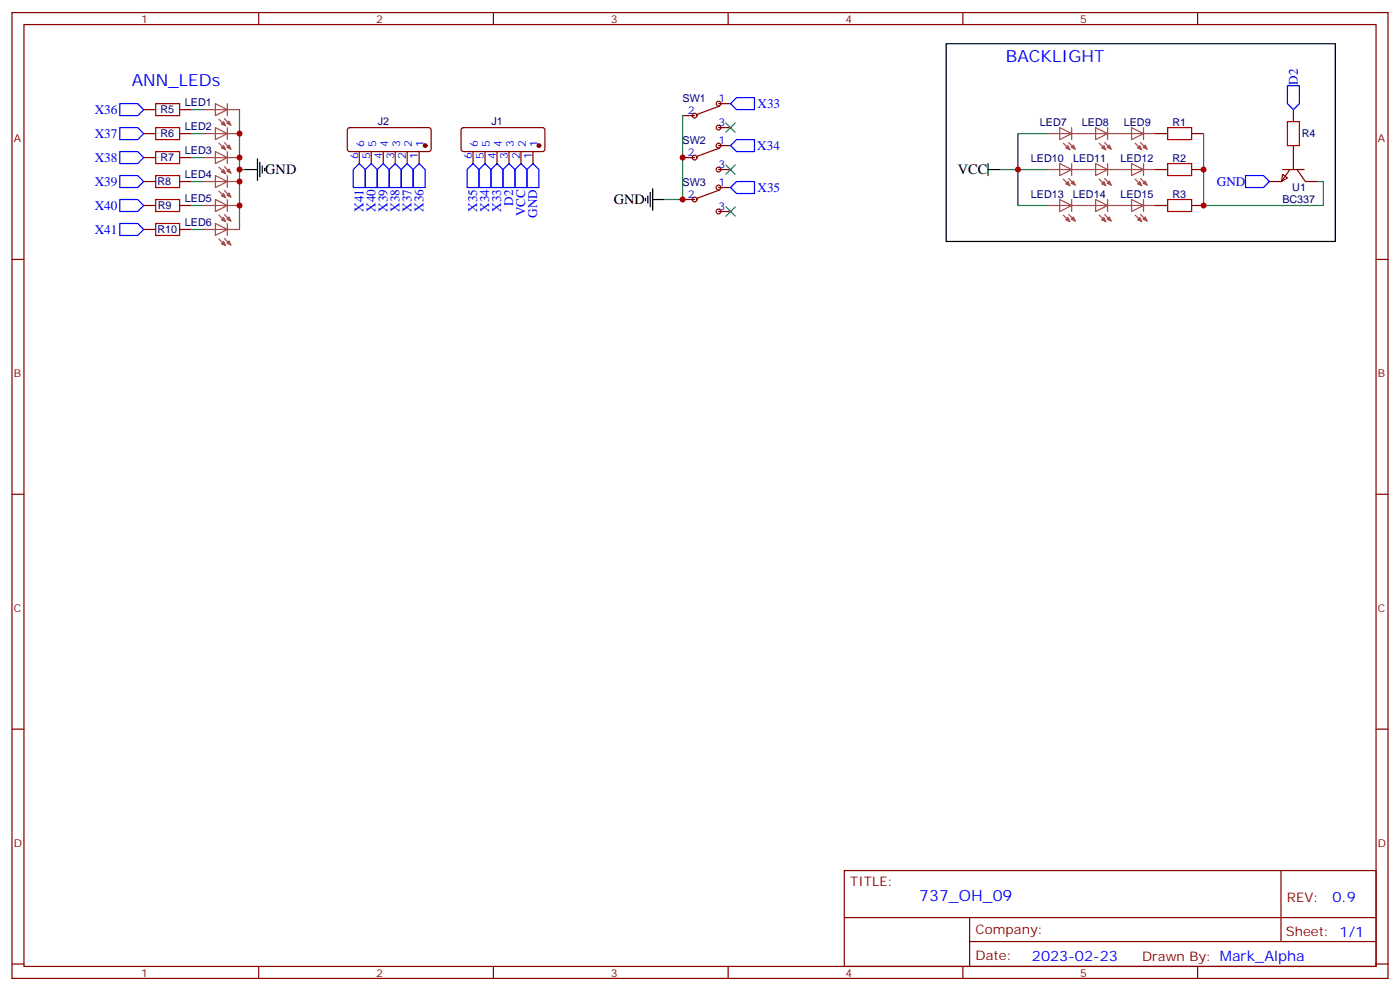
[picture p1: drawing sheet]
<svg xmlns="http://www.w3.org/2000/svg" width="412mm" height="292mm" viewBox="0 0 412 292" stroke-linecap="round" stroke-linejoin="round" font-family="sans-serif">
<g fill="none" stroke="#870000" stroke-width=".35">
<path d="M3.5 3.7h405.4v284.3h-405.4zM7.1 7.2h398.2v277.3h-398.2zM76.2 3.7v3.5M145.3 3.7v3.5M214.5 3.7v3.5M283.6 3.7v3.5M352.8 3.7v3.5M42.3 39.3h3.6M42.3 32.3h3.6M52.9 39.3h3.5M52.9 32.3h3.5M102.5 37.8l.5-.2h23.6l.4 .7-.1 5.9-.6 .4h-23.6l-.4-.7v-5.6z"/>
<path d="M136.1 37.8l.4-.2h23.6l.4 .7-.1 5.9-.6 .4h-23.5l-.5-.7v-5.6zM201.1 34h3.5M211.7 37.6h3.5M211.7 30.5h3.5M212 31.2l-6.7 2.5M340.4 39.3h3.6M351 39.3h3.5M381 32.3v3.5M42.3 46.4h3.6M42.3 53.4h3.6M52.9 46.4h3.5M52.9 53.4h3.5"/>
<path d="M105.8 44.6v3.6M109.4 44.6v3.6M112.9 44.6v3.6M116.4 44.6v3.6M119.9 44.6v3.6M123.5 44.6v3.6M139.3 44.6v3.6M142.9 44.6v3.6M146.4 44.6v3.6M149.9 44.6v3.6M153.5 44.6v3.6M157 44.6v3.6"/>
<path d="M201.1 46.4h3.5M201.1 58.7h3.5M211.7 49.9h3.5M211.7 42.9h3.5M211.7 55.2h3.5M212 43.6l-6.7 2.4M212 55.9l-6.7 2.5M340.4 49.9h3.6M351 49.9h3.5M377.8 51.3l1.4 1.1-1.7 1zM377.8 49.9h6.4M379.9 49.9l-2.4 3.5h-3.6"/>
<path d="M381 42.9v7M382.1 49.9l2.4 3.5h3.6M3.5 76.4h3.6M42.3 60.5h3.6M42.3 67.6h3.6M52.9 60.5h3.5M52.9 67.6h3.5M211.7 62.3h3.5M340.4 60.5h3.6M351 60.5h3.5M405.3 76.4h3.6M3.5 145.5h3.6"/>
<path d="M405.3 145.5h3.6M3.5 214.7h3.6M405.3 214.7h3.6M248.7 256.3h156.6v28.2h-156.6zM377.3 256.3v20.9M248.7 270.1h156.5M285.6 277.2h119.6M285.6 270.1v14.2M3.5 283.8h3.6M76.2 284.5v3.5M145.3 284.5v3.5M214.5 284.5v3.5"/>
<path d="M283.6 284.5v3.5M352.8 284.5v3.5M405.3 283.8h3.6"/>
<circle cx="204.6" cy="34" r=".71"/>
<circle cx="211.7" cy="30.5" r=".71"/>
<circle cx="211.7" cy="37.6" r=".71"/>
<circle cx="204.6" cy="46.4" r=".71"/>
<circle cx="204.6" cy="58.7" r=".71"/>
<circle cx="211.7" cy="49.9" r=".71"/>
<circle cx="211.7" cy="55.2" r=".71"/>
<circle cx="211.7" cy="42.9" r=".71"/>
<circle cx="211.7" cy="62.3" r=".71"/>
</g>
<g fill="none" stroke="#000" stroke-width=".35">
<path d="M278.7 12.9h114.6v58.2h-114.6zM72.3 49.9h3.5M75.8 46.7v6.4M76.6 47.8v4.2M77.3 48.9v2.1M78 49.6v.7M190.1 58.4v.7M190.9 57.7v2.1M191.6 56.6v4.3M192.3 58.7h3.5M192.3 55.6v6.3M291 49.9h3.6"/>
<path d="M291 48.2v3.5"/>
</g>
<path d="M56.4 39.3h3.6M56.4 32.3h3.6M70.6 32.3v35.3M201.1 34v24.7h-5.3M308.7 39.3h-8.8v21.2h8.8M354.5 39.3v21.2h35.3v-7.1h-1.7M56.4 53.4h3.6M56.4 46.4h3.6M70.6 49.9h1.7M294.6 49.9h14.1M56.4 67.6h3.6M56.4 60.5h3.6" fill="none" stroke="#008700" stroke-width=".35"/>
<g fill="none" stroke="#00f" stroke-width=".35">
<path d="M35.3 30.5h5.3l1.7 1.8-1.7 1.7h-5.3zM35.3 37.6h5.3l1.7 1.7-1.7 1.8h-5.3zM217 28.8h5.2v3.5h-5.2l-1.8-1.8zM379.2 25.2h3.6v5.3l-1.8 1.8-1.8-1.8zM35.3 44.6h5.3l1.7 1.8-1.7 1.8h-5.3zM35.3 51.7h5.3l1.7 1.7-1.7 1.8h-5.3zM35.3 58.7h5.3l1.7 1.8-1.7 1.8h-5.3zM104.1 49.9l1.7-1.7 1.8 1.7v5.3h-3.5zM109.4 48.2l1.7 1.7v5.3h-3.5v-5.3zM112.9 48.2l1.8 1.7v5.3h-3.6v-5.3zM116.4 48.2l1.8 1.7v5.3h-3.5v-5.3zM119.9 48.2l1.8 1.7v5.3h-3.5v-5.3z"/>
<path d="M123.5 48.2l1.7 1.7v5.3h-3.5v-5.3zM139.3 48.2l1.8 1.7v5.3h-3.5v-5.3zM141.1 49.9l1.8-1.7 1.7 1.7v5.3h-3.5zM146.4 48.2l1.8 1.7v5.3h-3.6v-5.3zM149.9 48.2l1.8 1.7v5.3h-3.5v-5.3zM153.5 48.2l1.7 1.7v5.3h-3.5v-5.3zM157 48.2l1.7 1.7v5.3h-3.5v-5.3zM215.2 42.9l1.8-1.8h5.2v3.5h-5.2zM217 53.4h5.2v3.6h-5.2l-1.8-1.8zM366.9 51.7h5.3l1.7 1.7-1.7 1.8h-5.3zM35.3 65.8h5.3l1.7 1.8-1.7 1.7h-5.3z"/>
</g>
<g fill="none" stroke="#a64a4a" stroke-width=".35">
<path d="M60 32.3h7M60 39.3h7M63.4 30.5l3.6 1.8-3.6 1.7zM63.4 37.6l3.6 1.7-3.6 1.8zM64.5 35.1l1.9 1.9M66.1 34.9l1.9 2M67 30.5v3.5M67 37.6v3.5M67.1 32.3h3.5M67.1 39.3h3.5M308.7 39.3h7M312.2 37.6l3.5 1.7-3.5 1.8z"/>
<path d="M315.7 37.6v3.5M315.8 39.3h10.5M322.7 37.6l3.6 1.7-3.6 1.8zM326.3 37.6v3.5M326.4 39.3h10.4M333.3 37.6l3.5 1.7-3.5 1.8zM336.8 37.6v3.5M337 39.3h3.4M60 46.4h7M60 53.4h7M63.4 44.6l3.6 1.8-3.6 1.8zM63.4 51.7l3.6 1.7-3.6 1.8z"/>
<path d="M63.4 58.7l3.6 1.8-3.6 1.8zM64.5 42.2l1.9 1.9M64.5 49.2l1.9 2M64.5 56.3l1.9 1.9M66.1 42l1.9 1.9M66.1 49l1.9 2M66.1 56.1l1.9 1.9M67 44.6v3.6M67 51.7v3.5M67 58.7v3.6M67.1 46.4h3.5M67.1 53.4h3.5"/>
<path d="M308.7 49.9h7M312.2 48.2l3.5 1.7-3.5 1.8zM312.2 58.7l3.5 1.8-3.5 1.8zM313.2 42.2l2 1.9M313.2 52.7l2 2M314.8 42l1.9 1.9M314.8 52.6l1.9 1.9M315.7 48.2v3.5M315.7 58.7v3.6M315.8 49.9h10.5M322.7 48.2l3.6 1.7-3.6 1.8zM322.7 58.7l3.6 1.8-3.6 1.8z"/>
<path d="M323.8 52.7l1.9 2M323.8 42.2l1.9 1.9M325.4 42l1.9 1.9M325.4 52.6l1.9 1.9M326.3 48.2v3.5M326.3 58.7v3.6M326.4 49.9h10.4M333.3 48.2l3.5 1.7-3.5 1.8zM333.3 58.7l3.5 1.8-3.5 1.8zM334.4 52.7l1.9 2M334.4 42.2l1.9 1.9M336 52.6l1.9 1.9"/>
<path d="M336 42l1.9 1.9M336.8 48.2v3.5M336.8 58.7v3.6M337 49.9h3.4M60 60.5h7M60 67.6h7M63.4 65.8l3.6 1.8-3.6 1.7zM64.5 63.3l1.9 2M64.5 70.4l1.9 1.9M66.1 63.1l1.9 2M66.1 70.2l1.9 1.9M67 65.8v3.5"/>
<path d="M67.1 60.5h3.5M67.1 67.6h3.5M308.7 60.5h7M313.2 63.3l2 2M314.8 63.1l1.9 2M315.8 60.5h10.5M323.8 63.3l1.9 2M325.4 63.1l1.9 2M326.4 60.5h10.4M334.4 63.3l1.9 2M336 63.1l1.9 2M337 60.5h3.4"/>
</g>
<g fill="#a64a4a" stroke="#a64a4a" stroke-width=".29">
<path d="M65.9 35.8l.5 1.2-1.2-.5z"/>
<path d="M66.8 36.3l.7-.7 .5 1.3z"/>
<path d="M65.2 43.6l.7-.7 .5 1.2z"/>
<path d="M66.8 43.4l.7-.7 .5 1.2z"/>
<path d="M65.2 50.6l.7-.7 .5 1.3z"/>
<path d="M66.8 50.4l.7-.7 .5 1.3z"/>
<path d="M65.2 57.7l.7-.7 .5 1.2z"/>
<path d="M67.5 56.8l.5 1.2-1.2-.5z"/>
<path d="M65.2 64.7l.7-.7 .5 1.3z"/>
<path d="M66.8 64.6l.7-.7 .5 1.2z"/>
<path d="M65.2 71.8l.7-.7 .5 1.2z"/>
<path d="M66.8 71.6l.7-.7 .5 1.2z"/>
<path d="M313.9 43.6l.7-.7 .6 1.2z"/>
<path d="M315.5 43.4l.7-.7 .5 1.2z"/>
<path d="M324.5 43.6l.7-.7 .5 1.2z"/>
<path d="M326.1 43.4l.7-.7 .5 1.2z"/>
<path d="M335.1 43.6l.7-.7 .5 1.2z"/>
<path d="M336.7 43.4l.7-.7 .5 1.2z"/>
<path d="M313.9 54.2l.7-.8 .6 1.3z"/>
<path d="M315.5 54l.7-.7 .5 1.2z"/>
<path d="M324.5 54.2l.7-.8 .5 1.3z"/>
<path d="M326.8 53.3l.5 1.2-1.2-.5z"/>
<path d="M335.8 53.4l.5 1.3-1.2-.5z"/>
<path d="M336.7 54l.7-.7 .5 1.2z"/>
<path d="M313.9 64.7l.7-.7 .6 1.3z"/>
<path d="M315.5 64.6l.7-.7 .5 1.2z"/>
<path d="M324.5 64.7l.7-.7 .5 1.3z"/>
<path d="M326.8 63.9l.5 1.2-1.2-.5z"/>
<path d="M335.8 64l.5 1.3-1.2-.6z"/>
<path d="M336.7 64.6l.7-.7 .5 1.2z"/>
</g>
<path d="M45.9 30.5h7v3.5h-7zM45.9 37.6h7v3.5h-7zM344 37.6h7v3.5h-7zM379.2 35.8h3.6v7.1h-3.6zM45.9 44.6h7v3.6h-7zM45.9 51.7h7v3.5h-7zM45.9 58.7h7v3.6h-7zM344 48.2h7v3.5h-7zM344 58.7h7v3.6h-7zM45.9 65.8h7v3.5h-7z" fill="none" stroke="#a10000" stroke-width=".35"/>
<path d="M213.8 36.2l2.8 2.8M216.6 36.2l-2.8 2.8M213.8 48.5l2.8 2.8M216.6 48.5l-2.8 2.8M213.8 60.9l2.8 2.8M216.6 60.9l-2.8 2.8" fill="none" stroke="#3c3" stroke-width=".35"/>
<g fill="#870000" stroke="#870000" stroke-width=".35">
<circle cx="125.2" cy="42.9" r=".53"/>
<circle cx="158.7" cy="42.9" r=".53"/>
</g>
<g fill="#c00">
<circle cx="354.5" cy="49.9" r=".88"/>
<circle cx="354.5" cy="60.5" r=".88"/>
<circle cx="201.1" cy="46.4" r=".88"/>
<circle cx="201.1" cy="58.7" r=".88"/>
<circle cx="299.9" cy="49.9" r=".88"/>
<circle cx="70.6" cy="39.3" r=".88"/>
<circle cx="70.6" cy="46.4" r=".88"/>
<circle cx="70.6" cy="53.4" r=".88"/>
<circle cx="70.6" cy="60.5" r=".88"/>
<circle cx="70.6" cy="49.9" r=".88"/>
</g>
<g font-size="4.9" fill="#00f">
<text x="296.3" y="18.2">BACKLIGHT</text>
<text x="38.8" y="25.2">ANN_LEDs</text>
</g>
<text font-size="4.6" fill="#00f" x="270.8" y="265.3">737_OH_09</text>
<g font-size="4.2">
<text x="78.1" y="51.4">GND</text>
<text x="282.2" y="51.3">VCC</text>
<text x="180.8" y="60.1">GND</text>
</g>
<g font-size="4.2" fill="#00f">
<text x="392.5" y="265.6">0.9</text>
<text x="304" y="282.9">2023-02-23</text>
</g>
<g font-size="3.9" fill="#00f">
<text x="382.3" y="24.9" transform="rotate(-90 382.3 24.9)">D2</text>
<text x="27.9" y="33.5">X36</text>
<text x="223.1" y="31.7">X33</text>
<text x="27.9" y="40.6">X37</text>
<text x="27.9" y="47.7">X38</text>
<text x="223.1" y="44.1">X34</text>
<text x="27.9" y="54.7">X39</text>
<text x="223.1" y="56.4">X35</text>
<text x="358.5" y="54.6">GND</text>
<text x="27.9" y="61.8">X40</text>
<text x="107.1" y="62.4" transform="rotate(-90 107.1 62.4)">X41</text>
<text x="110.6" y="62.4" transform="rotate(-90 110.6 62.4)">X40</text>
<text x="114.1" y="62.4" transform="rotate(-90 114.1 62.4)">X39</text>
<text x="117.7" y="62.4" transform="rotate(-90 117.7 62.4)">X38</text>
<text x="121.2" y="62.4" transform="rotate(-90 121.2 62.4)">X37</text>
<text x="124.7" y="62.4" transform="rotate(-90 124.7 62.4)">X36</text>
<text x="140.6" y="62.4" transform="rotate(-90 140.6 62.4)">X35</text>
<text x="144.1" y="62.4" transform="rotate(-90 144.1 62.4)">X34</text>
<text x="147.7" y="62.4" transform="rotate(-90 147.7 62.4)">X33</text>
<text x="151.2" y="60.5" transform="rotate(-90 151.2 60.5)">D2</text>
<text x="154.7" y="63.7" transform="rotate(-90 154.7 63.7)">VCC</text>
<text x="158.2" y="64.1" transform="rotate(-90 158.2 64.1)">GND</text>
<text x="27.9" y="68.8">X41</text>
</g>
<g font-size="3.9" fill="#800">
<text x="250.5" y="260.9">TITLE:</text>
<text x="379.1" y="265.6">REV:</text>
<text x="287.4" y="275.1">Company:</text>
<text x="378.7" y="275.7">Sheet: 1/1</text>
<text x="287.4" y="282.8">Date:</text>
<text x="336.4" y="282.8">Drawn By: Mark_Alpha</text>
</g>
<g font-size="3.2" fill="#800">
<text x="41.6" y="6.7">1</text>
<text x="110.8" y="6.7">2</text>
<text x="179.9" y="6.7">3</text>
<text x="249.1" y="6.7">4</text>
<text x="318.2" y="6.7">5</text>
<text x="4.1" y="41.8">A</text>
<text x="405.9" y="41.8">A</text>
<text x="4.1" y="110.9">B</text>
<text x="405.9" y="110.9">B</text>
<text x="4.1" y="180.1">C</text>
<text x="405.9" y="180.1">C</text>
<text x="4.1" y="249.2">D</text>
<text x="405.9" y="249.2">D</text>
<text x="41.6" y="287.5">1</text>
<text x="110.8" y="287.5">2</text>
<text x="179.9" y="287.5">3</text>
<text x="249.1" y="287.5">4</text>
<text x="318.2" y="287.5">5</text>
</g>
<g font-size="3.2" fill="#000080">
<text x="201" y="29.9">SW1</text>
<text x="47.3" y="33.4">R5</text>
<text x="54.4" y="31.3">LED1</text>
<text x="47.3" y="40.4">R6</text>
<text x="54.4" y="38.4">LED2</text>
<text x="111.3" y="36.9">J2</text>
<text x="144.8" y="36.9">J1</text>
<text x="306.3" y="37">LED7</text>
<text x="318.7" y="37">LED8</text>
<text x="331" y="37">LED9</text>
<text x="345.4" y="37">R1</text>
<text x="383.5" y="40.5">R4</text>
<text x="47.3" y="47.5">R7</text>
<text x="54.4" y="45.4">LED3</text>
<text x="201.1" y="42.3">SW2</text>
<text x="303.6" y="47.6">LED10</text>
<text x="316.1" y="47.6">LED11</text>
<text x="330.1" y="47.6">LED12</text>
<text x="345.4" y="47.6">R2</text>
<text x="54.4" y="52.5">LED4</text>
<text x="46.4" y="54.6">R8</text>
<text x="54.4" y="59.5">LED5</text>
<text x="201" y="54.6">SW3</text>
<text x="303.6" y="58.1">LED13</text>
<text x="316" y="58.1">LED14</text>
<text x="330.1" y="58.2">LED15</text>
<text x="345.4" y="58.2">R3</text>
<text x="377.7" y="59.9">BC337</text>
<text x="380.7" y="56.4">U1</text>
<text x="46.5" y="61.6">R9</text>
<text x="46.4" y="68.7">R10</text>
<text x="54.4" y="66.6">LED6</text>
</g>
<g font-size="3.2" fill="#00f">
<text x="202.6" y="33.7">2</text>
<text x="211.7" y="30.2">1</text>
<text x="211.7" y="37.2">3</text>
<text x="105.5" y="46.8" transform="rotate(-90 105.5 46.8)">6</text>
<text x="107.2" y="43.3" transform="rotate(-90 107.2 43.3)">6</text>
<text x="109" y="46.8" transform="rotate(-90 109 46.8)">5</text>
<text x="110.8" y="43.3" transform="rotate(-90 110.8 43.3)">5</text>
<text x="112.5" y="46.8" transform="rotate(-90 112.5 46.8)">4</text>
<text x="114.3" y="43.3" transform="rotate(-90 114.3 43.3)">4</text>
<text x="116.1" y="46.8" transform="rotate(-90 116.1 46.8)">3</text>
<text x="117.8" y="43.3" transform="rotate(-90 117.8 43.3)">3</text>
<text x="119.6" y="46.8" transform="rotate(-90 119.6 46.8)">2</text>
<text x="121.4" y="43.3" transform="rotate(-90 121.4 43.3)">2</text>
<text x="123.1" y="46.8" transform="rotate(-90 123.1 46.8)">1</text>
<text x="124.9" y="43.3" transform="rotate(-90 124.9 43.3)">1</text>
<text x="139" y="46.8" transform="rotate(-90 139 46.8)">6</text>
<text x="140.8" y="43.3" transform="rotate(-90 140.8 43.3)">6</text>
<text x="142.5" y="46.8" transform="rotate(-90 142.5 46.8)">5</text>
<text x="144.3" y="43.3" transform="rotate(-90 144.3 43.3)">5</text>
<text x="146" y="46.8" transform="rotate(-90 146 46.8)">4</text>
<text x="147.8" y="43.3" transform="rotate(-90 147.8 43.3)">4</text>
<text x="149.6" y="46.8" transform="rotate(-90 149.6 46.8)">3</text>
<text x="151.3" y="43.3" transform="rotate(-90 151.3 43.3)">3</text>
<text x="153.1" y="46.8" transform="rotate(-90 153.1 46.8)">2</text>
<text x="154.9" y="43.3" transform="rotate(-90 154.9 43.3)">2</text>
<text x="156.6" y="46.8" transform="rotate(-90 156.6 46.8)">1</text>
<text x="158.4" y="43.3" transform="rotate(-90 158.4 43.3)">1</text>
<text x="202.6" y="46">2</text>
<text x="211.7" y="42.5">1</text>
<text x="211.7" y="49.6">3</text>
<text x="202.6" y="58.4">2</text>
<text x="211.7" y="54.9">1</text>
<text x="211.7" y="61.9">3</text>
</g>
</svg>
